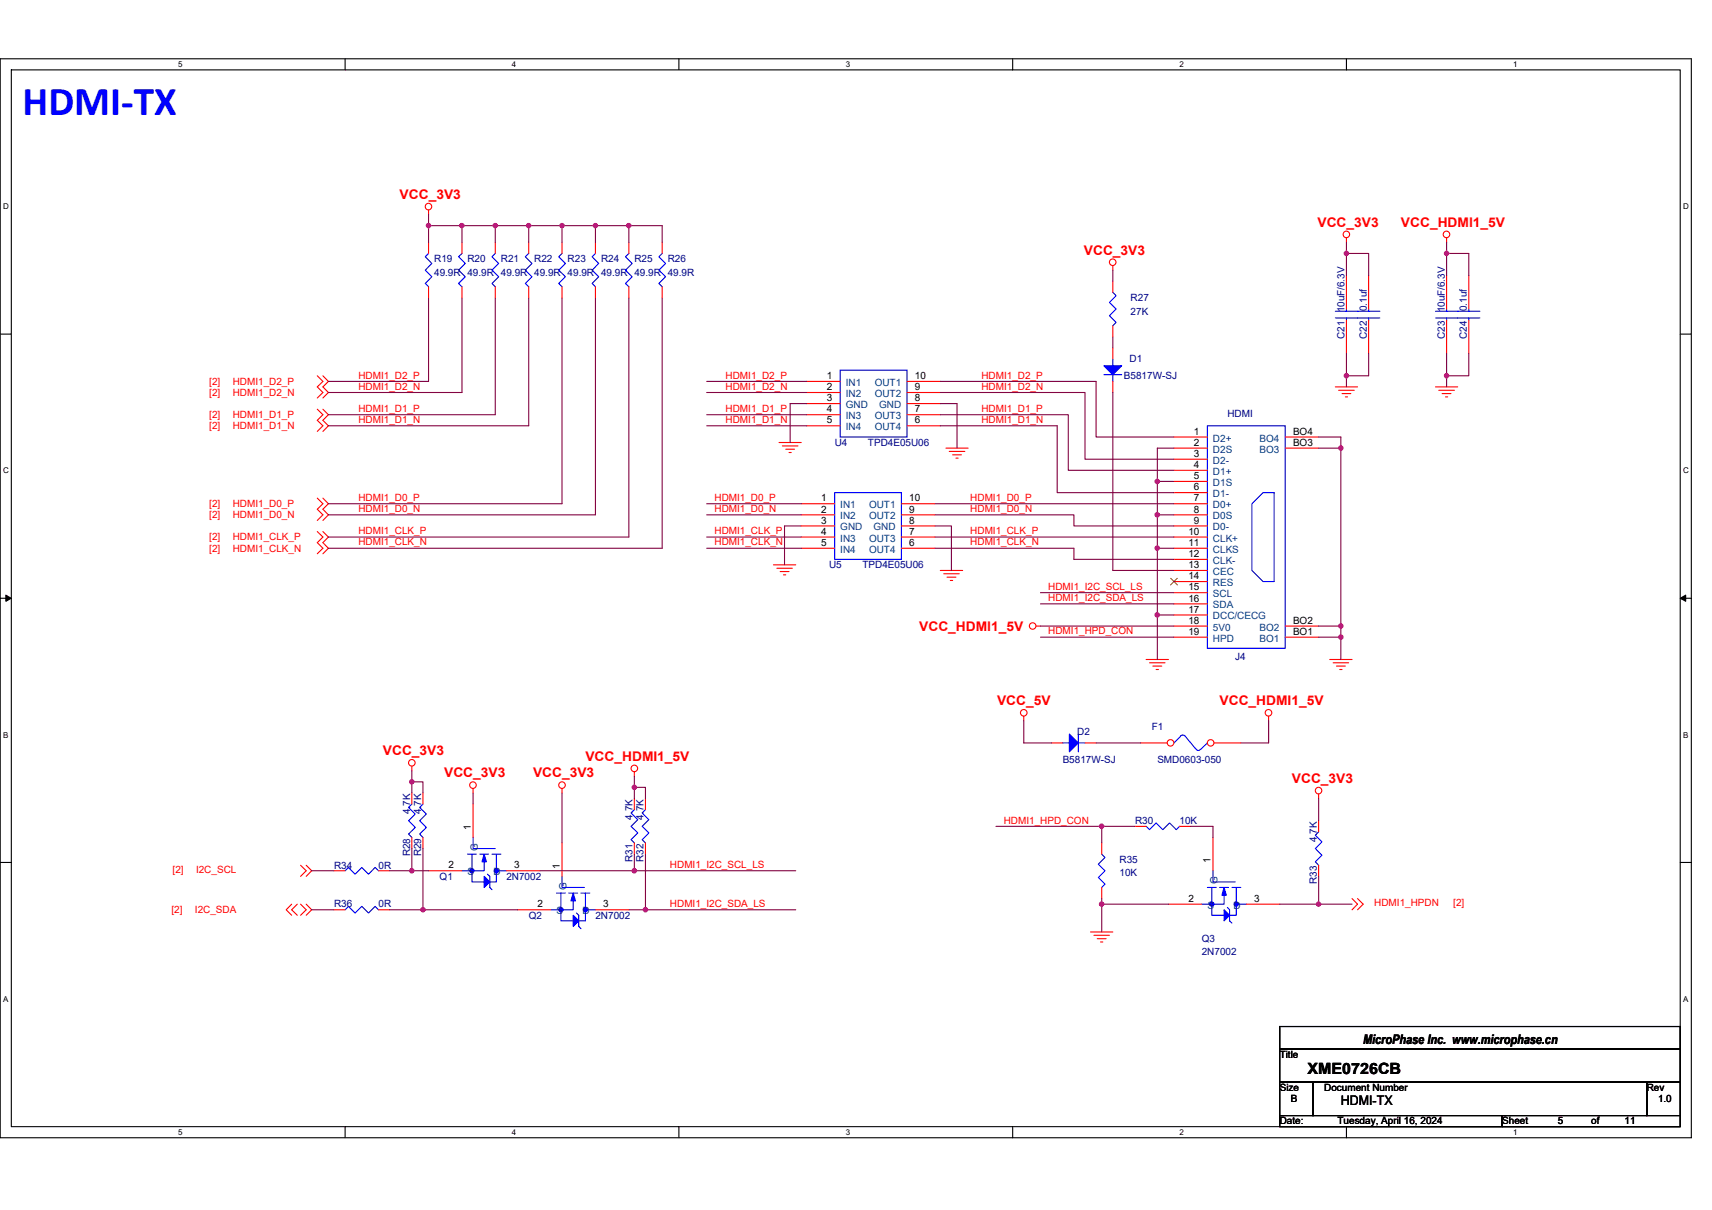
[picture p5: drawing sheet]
<svg xmlns="http://www.w3.org/2000/svg" width="297mm" height="210mm" viewBox="0 0 297 210" stroke-linecap="round" stroke-linejoin="round" font-family="sans-serif">
<path d="M0 10.2h293.5v187.2h-293.5zM2 12.1h289.5v183.4h-289.5z" fill="none" stroke="#000" stroke-width=".19"/>
<g fill="#fff">
<path d="M30.9 10.4h.8v1.6h-.8z"/>
<path d="M30.9 195.7h.8v1.6h-.8z"/>
</g>
<path d="M59.9 10.2v1.9M59.9 195.5v1.9" fill="none" stroke="#000" stroke-width=".19"/>
<g fill="#fff">
<path d="M88.8 10.4h.8v1.6h-.8z"/>
<path d="M88.8 195.7h.8v1.6h-.8z"/>
</g>
<path d="M117.8 10.2v1.9M117.8 195.5v1.9" fill="none" stroke="#000" stroke-width=".19"/>
<g fill="#fff">
<path d="M146.7 10.4h.8v1.6h-.8z"/>
<path d="M146.7 195.7h.8v1.6h-.8z"/>
</g>
<path d="M175.7 10.2v1.9M175.7 195.5v1.9" fill="none" stroke="#000" stroke-width=".19"/>
<g fill="#fff">
<path d="M204.7 10.4h.7v1.6h-.7z"/>
<path d="M204.7 195.7h.7v1.6h-.7z"/>
</g>
<path d="M233.6 10.2v1.9M233.6 195.5v1.9" fill="none" stroke="#000" stroke-width=".19"/>
<g fill="#fff">
<path d="M262.6 10.4h.7v1.6h-.7z"/>
<path d="M262.6 195.7h.7v1.6h-.7z"/>
<path d="M.5 35.1h1v1.5h-1z"/>
<path d="M292 35.1h1v1.5h-1z"/>
<path d="M.5 80.9h1v1.5h-1z"/>
<path d="M292 80.9h1v1.5h-1z"/>
</g>
<path d="M0 58h2M291.5 58h2" fill="none" stroke="#000" stroke-width=".19"/>
<g fill="#fff">
<path d="M.5 126.7h.9v1.6h-.9z"/>
<path d="M292 126.7h.9v1.6h-.9z"/>
</g>
<path d="M0 103.8h2M291.5 103.8h2" fill="none" stroke="#000" stroke-width=".19"/>
<path d="M1 103.3l1 .5-1 .6zM291.5 103.8l1-.5v1.1z" fill="#000" stroke="#000" stroke-width=".17"/>
<g fill="#fff">
<path d="M.5 172.6h.9v1.5h-.9z"/>
<path d="M292 172.6h.9v1.5h-.9z"/>
</g>
<path d="M0 149.7h2M291.5 149.7h2M222 178.1h69.5v3.9h-69.5zM222 182h69.5v5.8h-69.5zM222 187.8h5.8v5.8h-5.8zM222 193.6h38.6v1.9h-38.6zM227.8 187.8h57.9v5.8h-57.9zM260.6 193.6h30.9v1.9h-30.9zM285.7 187.8h5.8v5.8h-5.8z" fill="none" stroke="#000" stroke-width=".19"/>
<g fill="none" stroke="#f00" stroke-width=".19">
<path d="M74.4 36.4v.8M74.4 49.8v1.9M74.4 42.1v1.9M80.2 49.8v1.9M80.2 42.1v1.9M85.9 49.8v1.9M85.9 42.1v1.9M91.7 49.8v1.9M91.7 42.1v1.9M97.5 49.8v1.9M97.5 42.1v1.9M103.3 49.8v1.9"/>
<path d="M103.3 42.1v1.9M109.1 49.8v1.9M109.1 42.1v1.9M114.9 49.8v1.9M114.9 42.1v1.9M193.1 46.1v.8M193.1 48.8v1.9M193.1 56.5v2M233.6 41.3v.8M233.6 55.6v5.8M233.6 47.8v5.8M237.5 55.6v5.8"/>
<path d="M237.5 47.8v5.8M251 41.3v.8M251 55.6v5.8M251 47.8v5.8M254.8 55.6v5.8M254.8 47.8v5.8M55.1 71l.9 1-.9 .9 .9 1-.9 1M55.1 65.2l.9 1-.9 .9 .9 1-.9 1M56 71l1 1-1 .9 1 1-1 1M56 65.2l1 1-1 .9 1 1-1 1M135.2 76.8h3.8M135.7 77.4h2.7"/>
<path d="M136.3 78h1.6M136.9 78.5h.4M140 66.2h5.8M140 68.1h5.8M140 70h5.8M140 72h5.8M140 73.9h5.8M157.4 73.9h5.7M157.4 72h5.7M157.4 70h5.7M157.4 68.1h5.7M157.4 66.2h5.7"/>
<path d="M164.1 77.8h3.9M164.7 78.3h2.7M165.3 78.9h1.5M165.9 79.5h.3M193.1 66.2v1.9M193.1 60.4v1.9M203.7 75.8h5.8M203.7 77.8h5.8M203.7 79.7h5.8M223 77.8h5.8M223 75.8h5.8M231.7 67.1h3.8"/>
<path d="M232.3 67.7h2.7M232.9 68.3h1.5M233.4 68.9h.4M249.1 67.1h3.8M249.6 67.7h2.7M250.2 68.3h1.6M250.8 68.9h.4M55.1 86.4l.9 1-.9 1 .9 .9-.9 1M55.1 92.2l.9 1-.9 1 .9 .9-.9 1M56 86.4l1 1-1 1 1 .9-1 1M56 92.2l1 1-1 1 1 .9-1 1M134.2 98h3.9"/>
<path d="M134.8 98.6h2.7M135.4 99.2h1.5M135.9 99.8h.4M163.1 99h3.9M163.7 99.6h2.7M203.7 81.6h5.8M203.7 83.5h5.8M203.7 85.5h5.8M203.7 87.4h5.8M203.7 89.3h5.8M203.7 91.3h5.8M203.7 93.2h5.8"/>
<path d="M203.7 95.1h5.8M203.7 97.1h5.8M203.7 99h5.8M164.3 100.2h1.6M164.9 100.7h.4M179.8 108.6h.7M198.9 114.4h3.8M199.5 115h2.6M200 115.6h1.6M200.6 116.2h.4M203.7 100.9h5.8M203.7 102.8h5.8"/>
<path d="M203.7 104.8h5.8M203.7 106.7h5.8M203.7 108.6h5.8M203.7 110.6h5.8M223 110.6h5.8M223 108.6h5.8M230.7 114.4h3.9M231.3 115h2.7M231.9 115.6h1.5M232.4 116.2h.5M71.5 133v.8M71.5 137.6v1.9"/>
<path d="M82.1 136.8v.8M97.5 136.8v.8M110.1 133.9v.8M110.1 138.6v1.9M112 138.6v1.9M177.6 124.3v.8M182.5 128.9h1.9M188.3 128.9h1.9M220.1 124.3v.8M228.8 137.8v.8M50.6 156.9l-.9 1 .9 .9M51.6 156.9l-1 1 1 .9"/>
<path d="M52.2 156.9l.9 1-.9 .9M52.2 150.2l.9 .9-.9 1M53.1 156.9l1 1-1 .9M53.1 150.2l1 .9-1 1M58 157.9h1.9M58 151.1h1.9M65.7 157.9h1.9M65.7 151.1h1.9M71.5 145.3v2M89.8 157.9h5.8M97.5 146.3v5.8M103.3 157.9h5.8"/>
<path d="M110.1 146.3v1.9M112 146.3v1.9M202.7 156.9h5.8M210.5 145.3v5.8M216.2 156.9h5.8M228.8 150.2v1.9M228.8 142.4v2M234.6 155.9l.9 1-.9 1M235.5 155.9l1 1-1 1M189.2 161.7h3.9M189.8 162.3h2.7M190.4 162.9h1.5"/>
<path d="M190.9 163.5h.4"/>
<circle cx="74.3" cy="35.9" r=".57"/>
<circle cx="193.1" cy="45.5" r=".57"/>
<circle cx="233.6" cy="40.7" r=".57"/>
<circle cx="251" cy="40.7" r=".57"/>
<circle cx="179.2" cy="108.6" r=".57"/>
<circle cx="71.5" cy="132.4" r=".57"/>
<circle cx="82.1" cy="136.2" r=".57"/>
<circle cx="97.5" cy="136.2" r=".57"/>
<circle cx="110.1" cy="133.3" r=".57"/>
<circle cx="177.6" cy="123.7" r=".57"/>
<circle cx="220.1" cy="123.7" r=".57"/>
<circle cx="228.8" cy="137.2" r=".57"/>
</g>
<g fill="#00f" stroke="#00f" stroke-width=".19">
<path d="M99.5 158.8l.9 1-.9 1z" fill-rule="evenodd"/>
<path d="M99.5 155l.3 1.3h-.7z" fill-rule="evenodd"/>
<path d="M212.4 157.9l.9 .9-.9 1z" fill-rule="evenodd"/>
<path d="M212.4 154l.4 1.4h-.8z" fill-rule="evenodd"/>
<path d="M191.5 63.5h3.1l-1.5 1.5z" fill-rule="evenodd"/>
<path d="M185.5 127.4l1.6 1.5-1.6 1.6z" fill-rule="evenodd"/>
<circle cx="101.6" cy="157.9" r=".38"/>
<circle cx="97.3" cy="157.9" r=".38"/>
<circle cx="214.5" cy="156.9" r=".38"/>
<circle cx="210.2" cy="156.9" r=".38"/>
</g>
<g fill="none" stroke="#00f" stroke-width=".19">
<path d="M74.4 44l-.6 .6 1.1 1.1-1.1 1.2 1.1 1.1-1.1 1.2 .6 .6M80.2 44l-.6 .6 1.1 1.1-1.1 1.2 1.1 1.1-1.1 1.2 .6 .6M85.9 44l-.5 .6 1.1 1.1-1.1 1.2 1.1 1.1-1.1 1.2 .5 .6M91.7 44l-.6 .6 1.2 1.1-1.2 1.2 1.2 1.1-1.2 1.2 .6 .6M97.5 44l-.6 .6 1.2 1.1-1.2 1.2 1.2 1.1-1.2 1.2 .6 .6M103.3 44l-.6 .6 1.2 1.1-1.2 1.2 1.2 1.1-1.2 1.2 .6 .6M109.1 44l-.6 .6 1.2 1.1-1.2 1.2 1.2 1.1-1.2 1.2 .6 .6M114.9 44l-.6 .6 1.2 1.1-1.2 1.2 1.2 1.1-1.2 1.2 .6 .6M193.1 50.7l.6 .6-1.2 1.2 1.2 1.1-1.2 1.2 1.2 1.1-.6 .6M231.7 55.2h7.7M231.7 54h7.7M233.6 55.2v.4"/>
<path d="M233.6 53.6v.4M237.5 55.2v.4M237.5 53.6v.4M249.1 55.2h7.7M249.1 54h7.7M251 55.2v.4M251 53.6v.4M254.8 55.2v.4M254.8 53.6v.4M145.8 64.2h11.6v11.6h-11.6zM191.5 65h3.1M193.1 62.3v1.2"/>
<path d="M193.1 65v1.2M209.5 73.9h13.5v38.6h-13.5zM219.1 85.5h2v15.4h-2l-1.9-1.9v-11.6zM71.5 139.5l-.6 .6 1.1 1.2-1.1 1.1 1.1 1.2-1.1 1.1 .6 .6M184.4 128.9h1.1M187.1 128.9h1.2M187.1 127.4v3.1M204.8 127.7a.65 .65 0 0 1 .8 0M204.8 127.8l-1.1 1.1M205.6 127.8l2 2.3M207.6 130a.38 .38 0 0 0 .3 .2 .38 .38 0 0 0 .4-.2M209.5 128.9l-1.2 1.2"/>
<path d="M59.9 157.9l.5-.6 1.2 1.2 1.2-1.2 1.1 1.2 1.2-1.2 .6 .6M59.9 151.1l.5-.6 1.2 1.2 1.2-1.2 1.1 1.2 1.2-1.2 .6 .6M96.6 155h1.5M97.3 155v4.8h2.2M97.5 152.1v1.9h3.9M98.7 155h1.5M99.5 155.9v2h-3.9M100 158.5l.4 .3v2l.4 .4M100.8 155h1.5M101.6 155v4.8h-1.2M101.6 157.9h1.7M110.1 140.5l-.6 .6 1.2 1.1-1.2 1.2 1.2 1.1-1.2 1.2 .6 .6"/>
<path d="M112 140.5l-.6 .6 1.2 1.1-1.2 1.2 1.2 1.1-1.2 1.2 .6 .6M209.5 154h1.5M210.2 154v4.8h2.2M210.5 151.1v2h3.8M211.6 154h1.5M212.4 155v1.9h-3.9M213 157.5l.3 .4v1.9l.4 .4M213.7 154h1.6M214.5 156.9h1.7M214.5 154v4.8h-1.2M228.8 144.4l-.6 .5 1.2 1.2-1.2 1.2 1.2 1.1-1.2 1.2 .6 .6"/>
</g>
<path d="M203.1 100.4l1.2 1.1M204.3 100.4l-1.2 1.1" fill="none" stroke="#804000" stroke-width=".17"/>
<circle cx="203.1" cy="128.9" r=".57" fill="#fff" stroke="#f00" stroke-width=".19"/>
<path d="M197.9 128.9h4.6" fill="none" stroke="#f00" stroke-width=".19"/>
<circle cx="210.1" cy="128.9" r=".57" fill="#fff" stroke="#f00" stroke-width=".19"/>
<g fill="none" stroke="#f00" stroke-width=".19">
<path d="M139 87.4h5.8M139 89.3h5.8M139 91.3h5.8M139 93.2h5.8M139 95.1h5.8M156.4 95.1h5.8M156.4 93.2h5.8M156.4 91.3h5.8M156.4 89.3h5.8M156.4 87.4h5.8M73.4 137.6v1.9M82.1 139.5v5.8"/>
<path d="M210.6 128.9h4.7M73.4 145.3v2M74.4 151.1h5.8M87.9 151.1h5.8M191.2 146.3v1.9M191.2 154v1.9M196.9 143.4h2M204.7 143.4h1.9"/>
</g>
<g fill="#00f" stroke="#00f" stroke-width=".19">
<path d="M84 152.1l1 1-1 .9z" fill-rule="evenodd"/>
<path d="M84 148.2l.4 1.4h-.8z" fill-rule="evenodd"/>
<circle cx="86.1" cy="151.1" r=".38"/>
<circle cx="81.9" cy="151.1" r=".38"/>
</g>
<g fill="none" stroke="#00f" stroke-width=".19">
<path d="M144.8 85.5h11.6v11.6h-11.6zM73.4 139.5l-.6 .6 1.2 1.2-1.2 1.1 1.2 1.2-1.2 1.1 .6 .6M81.1 148.2h1.6M81.9 148.2v4.9h2.1M82.1 145.3v2h3.8M83.2 148.2h1.6M84 149.2v1.9h-3.8M84.6 151.7l.4 .4v1.9l.4 .4M85.4 148.2h1.5M86.1 148.2v4.9h-1.1M86.1 151.1h1.8M191.2 148.2l.5 .6-1.1 1.2 1.1 1.1-1.1 1.2 1.1 1.1-.5 .6"/>
<path d="M198.9 143.4l.5 .6 1.2-1.2 1.2 1.2 1.1-1.2 1.2 1.2 .6-.6"/>
</g>
<g fill="none" stroke="#800040" stroke-width=".19">
<path d="M74.4 39.2v2.9M74.4 37.2v2M74.4 39.2h5.8M80.2 39.2v2.9M80.2 39.2h5.7M85.9 39.2v2.9M85.9 39.2h5.8M91.7 39.2v2.9M91.7 39.2h5.8M97.5 39.2v2.9M97.5 39.2h5.8M103.3 39.2h5.8"/>
<path d="M103.3 39.2v2.9M109.1 39.2h5.8v2.9M109.1 39.2v2.9M74.4 51.7v14.5h-17.4M80.2 51.7v16.4h-23.2M85.9 51.7v20.3h-28.9M91.7 51.7v22.2h-34.7M97.5 51.7v35.7h-40.5M103.3 51.7v37.6h-46.3M109.1 51.7v41.5h-52.1M114.9 51.7v43.4h-57.9M193.1 58.5v1.9"/>
<path d="M193.1 46.9v1.9M233.6 44h3.9v3.8M233.6 44v3.8M233.6 42.1v1.9M251 44h3.8v3.8M251 44v3.8M251 42.1v1.9M122.6 66.2h17.4M122.6 73.9h17.4M122.6 72h17.4M122.6 68.1h17.4M140 70h-2.9v6.8"/>
<path d="M163.1 68.1h25.2v11.6h15.4M163.1 72h22.3v9.6h18.3M163.1 73.9h20.3v11.6h20.3M163.1 66.2h27.1v9.6h13.5M163.1 70h2.9v7.8M193.1 68.1v30.9h10.6M203.7 77.8h-2.9v5.7M228.8 77.8h3.8M228.8 75.8h3.8v2M232.6 77.8v30.8M233.6 61.4v3.8M233.6 65.2v1.9"/>
<path d="M237.5 61.4v3.8h-3.9M251 65.2v1.9M251 61.4v3.8M254.8 61.4v3.8h-3.8M122.6 93.2h16.4M122.6 89.3h16.4M122.6 87.4h16.4M122.6 95.1h16.4M139 91.3h-2.9v6.7M162.2 87.4h41.5M162.2 93.2h41.5M162.2 89.3h24.1v2h17.4"/>
<path d="M162.2 95.1h24.1v2h17.4M162.2 91.3h2.9v7.7M200.8 95.1h2.9M200.8 83.5h2.9M200.8 89.3h2.9M200.8 95.1v11.6M200.8 83.5v5.8M200.8 89.3v5.8M180.5 104.8h23.2M180.5 102.8h23.2M180.5 108.6h23.2M180.5 110.6h23.2"/>
<path d="M200.8 106.7h2.9M200.8 106.7v7.7M228.8 108.6h3.8M228.8 110.6h3.8M232.6 108.6v2M232.6 110.6v3.8M71.5 135.7v1.9M71.5 133.8v1.9M71.5 135.7h1.9v1.9M82.1 137.6v1.9M97.5 137.6v8.7M110.1 136.6h1.9v2"/>
<path d="M110.1 134.7v1.9M110.1 136.6v2M177.6 125.1v3.8h4.9M190.2 128.9h7.7M220.1 125.1v3.8h-4.8M228.8 138.6v3.8M54.1 151.1h3.9M54.1 157.9h3.9M67.6 157.9h5.8M67.6 151.1h3.9M71.5 147.3v3.8M71.5 151.1h2.9"/>
<path d="M73.4 157.9h16.4M73.4 147.3v10.6M93.7 151.1h16.4M109.1 157.9h2.9M110.1 148.2v2.9M110.1 151.1h28M112 148.2v9.7M112 157.9h26.1M172.8 143.4h18.4M191.2 155.9v1M191.2 156.9v4.8M191.2 143.4v2.9"/>
<path d="M191.2 143.4h5.7M191.2 156.9h11.5M206.6 143.4h3.9v1.9M222 156.9h12.6M228.8 152.1v4.8"/>
</g>
<g fill="#f0f" stroke="#f0f" stroke-width=".19">
<circle cx="200.8" cy="83.5" r=".38"/>
<circle cx="200.8" cy="106.7" r=".38"/>
<circle cx="200.8" cy="95.1" r=".38"/>
<circle cx="200.8" cy="89.3" r=".38"/>
<circle cx="232.6" cy="108.6" r=".38"/>
<circle cx="232.6" cy="77.8" r=".38"/>
<circle cx="232.6" cy="110.6" r=".38"/>
<circle cx="191.1" cy="143.4" r=".38"/>
<circle cx="228.8" cy="156.9" r=".38"/>
<circle cx="191.1" cy="156.9" r=".38"/>
<circle cx="251" cy="65.2" r=".38"/>
<circle cx="233.6" cy="44" r=".38"/>
<circle cx="233.6" cy="65.2" r=".38"/>
<circle cx="251" cy="44" r=".38"/>
<circle cx="71.4" cy="135.7" r=".38"/>
<circle cx="71.4" cy="151.1" r=".38"/>
<circle cx="73.4" cy="157.9" r=".38"/>
<circle cx="112" cy="157.9" r=".38"/>
<circle cx="110" cy="151.1" r=".38"/>
<circle cx="110" cy="136.6" r=".38"/>
<circle cx="109.1" cy="39.1" r=".38"/>
<circle cx="80.1" cy="39.1" r=".38"/>
<circle cx="74.3" cy="39.1" r=".38"/>
<circle cx="91.7" cy="39.1" r=".38"/>
<circle cx="97.5" cy="39.1" r=".38"/>
<circle cx="103.3" cy="39.1" r=".38"/>
<circle cx="85.9" cy="39.1" r=".38"/>
</g>
<text font-size="7.1" fill="#00f" x="3.9" y="19.9">HDMI‐TX</text>
<text font-size="2.7" x="226.9" y="186.4">XME0726CB</text>
<g font-size="2.3" fill="#f00">
<text x="69.3" y="34.5">VCC_3V3</text>
<text x="228.6" y="39.4">VCC_3V3</text>
<text x="243.1" y="39.4">VCC_HDMI1_5V</text>
<text x="188.1" y="44.2">VCC_3V3</text>
<text x="159.5" y="109.4">VCC_HDMI1_5V</text>
<text x="173" y="122.4">VCC_5V</text>
<text x="211.6" y="122.4">VCC_HDMI1_5V</text>
<text x="66.4" y="131.1">VCC_3V3</text>
<text x="77.1" y="134.9">VCC_3V3</text>
<text x="92.5" y="134.9">VCC_3V3</text>
<text x="101.6" y="132">VCC_HDMI1_5V</text>
<text x="224.2" y="135.9">VCC_3V3</text>
</g>
<g font-size="2.3">
<text x="236.5" y="181.1">MicroPhase Inc. www.microphase.cn</text>
<text x="232.6" y="191.8">HDMI-TX</text>
</g>
<g font-size="1.7" fill="#000080">
<text x="75.3" y="45.5">R19</text>
<text x="75.3" y="47.8">49.9R 49.9R 49.9R 49.9R 49.9R 49.9R 49.9R 49.9R</text>
<text x="81.1" y="45.5">R20</text>
<text x="86.9" y="45.5">R21</text>
<text x="92.7" y="45.5">R22</text>
<text x="98.5" y="45.5">R23</text>
<text x="104.3" y="45.5">R24</text>
<text x="110.1" y="45.5">R25</text>
<text x="115.9" y="45.5">R26</text>
<text x="196.2" y="52.3">R27</text>
<text x="196.2" y="54.6">27K</text>
<text x="233.3" y="58.8" transform="rotate(-90 233.3 58.8)">C21</text>
<text x="233.3" y="54.2" transform="rotate(-90 233.3 54.2)">10uF/6.3V</text>
<text x="237.1" y="58.8" transform="rotate(-90 237.1 58.8)">C22</text>
<text x="237.1" y="54" transform="rotate(-90 237.1 54)">0.1uf</text>
<text x="250.7" y="58.8" transform="rotate(-90 250.7 58.8)">C23</text>
<text x="250.7" y="54.2" transform="rotate(-90 250.7 54.2)">10uF/6.3V</text>
<text x="254.5" y="58.8" transform="rotate(-90 254.5 58.8)">C24</text>
<text x="254.5" y="54" transform="rotate(-90 254.5 54)">0.1uf</text>
<text x="195" y="65.8">B5817W-SJ</text>
<text x="196" y="62.9">D1</text>
<text x="144.8" y="77.4">U4</text>
<text x="150.6" y="77.4">TPD4E05U06</text>
<text x="213" y="72.3">HDMI</text>
<text x="143.8" y="98.6">U5</text>
<text x="149.6" y="98.6">TPD4E05U06</text>
<text x="214.3" y="114.4">J4</text>
<text x="186.9" y="127.6">D2</text>
<text x="199.8" y="126.6">F1</text>
<text x="184.4" y="132.4">B5817W-SJ</text>
<text x="200.8" y="132.4">SMD0603-050</text>
<text x="71.1" y="141.3" transform="rotate(-90 71.1 141.3)">4.7K</text>
<text x="73.1" y="141.3" transform="rotate(-90 73.1 141.3)">4.7K</text>
<text x="109.7" y="142.2" transform="rotate(-90 109.7 142.2)">4.7K</text>
<text x="111.7" y="142.2" transform="rotate(-90 111.7 142.2)">4.7K</text>
<text x="196.9" y="143">R30</text>
<text x="204.7" y="143">10K</text>
<text x="71.1" y="148.6" transform="rotate(-90 71.1 148.6)">R28</text>
<text x="73.1" y="148.6" transform="rotate(-90 73.1 148.6)">R29</text>
<text x="109.7" y="149.6" transform="rotate(-90 109.7 149.6)">R31</text>
<text x="111.7" y="149.6" transform="rotate(-90 111.7 149.6)">R32</text>
<text x="194.2" y="149.8">R35</text>
<text x="228.5" y="146.1" transform="rotate(-90 228.5 146.1)">4.7K</text>
<text x="58" y="150.7">R34</text>
<text x="65.7" y="150.7">0R</text>
<text x="76.3" y="152.7">Q1</text>
<text x="87.9" y="152.7">2N7002</text>
<text x="194.2" y="152.1">10K</text>
<text x="228.5" y="153.4" transform="rotate(-90 228.5 153.4)">R33</text>
<text x="58" y="157.5">R36</text>
<text x="65.7" y="157.5">0R</text>
<text x="91.7" y="159.4">Q2</text>
<text x="103.3" y="159.4">2N7002</text>
<text x="208.5" y="163.5">Q3</text>
<text x="208.5" y="165.8">2N7002</text>
</g>
<g font-size="1.7" fill="#f00">
<text x="62.2" y="65.7">HDMI1_D2_P</text>
<text x="125.9" y="65.7">HDMI1_D2_P</text>
<text x="170.3" y="65.7">HDMI1_D2_P</text>
<text x="36.3" y="68.7">[2]</text>
<text x="36.3" y="66.8">[2]</text>
<text x="40.4" y="68.7">HDMI1_D2_N</text>
<text x="40.4" y="66.8">HDMI1_D2_P</text>
<text x="62.2" y="71.5">HDMI1_D1_P</text>
<text x="62.2" y="67.6">HDMI1_D2_N</text>
<text x="125.9" y="67.6">HDMI1_D2_N</text>
<text x="125.9" y="71.5">HDMI1_D1_P</text>
<text x="170.3" y="67.6">HDMI1_D2_N</text>
<text x="170.3" y="71.5">HDMI1_D1_P</text>
<text x="36.3" y="72.6">[2]</text>
<text x="36.3" y="74.5">[2]</text>
<text x="40.4" y="72.6">HDMI1_D1_P</text>
<text x="40.4" y="74.5">HDMI1_D1_N</text>
<text x="62.2" y="73.4">HDMI1_D1_N</text>
<text x="125.9" y="73.4">HDMI1_D1_N</text>
<text x="170.3" y="73.4">HDMI1_D1_N</text>
<text x="36.3" y="89.9">[2]</text>
<text x="36.3" y="88">[2]</text>
<text x="40.4" y="89.9">HDMI1_D0_N</text>
<text x="40.4" y="88">HDMI1_D0_P</text>
<text x="62.2" y="88.9">HDMI1_D0_N</text>
<text x="62.2" y="86.9">HDMI1_D0_P</text>
<text x="124" y="88.9">HDMI1_D0_N</text>
<text x="124" y="86.9">HDMI1_D0_P</text>
<text x="168.4" y="86.9">HDMI1_D0_P</text>
<text x="168.4" y="88.9">HDMI1_D0_N</text>
<text x="36.3" y="95.7">[2]</text>
<text x="36.3" y="93.8">[2]</text>
<text x="40.4" y="95.7">HDMI1_CLK_N</text>
<text x="40.4" y="93.8">HDMI1_CLK_P</text>
<text x="62.2" y="94.7">HDMI1_CLK_N</text>
<text x="62.2" y="92.7">HDMI1_CLK_P</text>
<text x="124" y="92.7">HDMI1_CLK_P</text>
<text x="124" y="94.7">HDMI1_CLK_N</text>
<text x="168.4" y="92.7">HDMI1_CLK_P</text>
<text x="168.4" y="94.7">HDMI1_CLK_N</text>
<text x="181.9" y="104.3">HDMI1_I2C_SDA_LS</text>
<text x="181.9" y="102.4">HDMI1_I2C_SCL_LS</text>
<text x="181.9" y="110.1">HDMI1_HPD_CON</text>
<text x="174.2" y="142.9">HDMI1_HPD_CON</text>
<text x="29.9" y="151.5">[2]</text>
<text x="34" y="151.5">I2C_SCL</text>
<text x="116.2" y="150.6">HDMI1_I2C_SCL_LS</text>
<text x="29.8" y="158.5">[2]</text>
<text x="33.8" y="158.5">I2C_SDA</text>
<text x="116.2" y="157.4">HDMI1_I2C_SDA_LS</text>
<text x="238.4" y="157.3">HDMI1_HPDN</text>
<text x="252.2" y="157.3">[2]</text>
</g>
<g font-size="1.7">
<text x="143.4" y="65.8">1</text>
<text x="158.7" y="65.8">10</text>
<text x="143.4" y="67.7">2</text>
<text x="143.4" y="69.6">3</text>
<text x="143.4" y="71.6">4</text>
<text x="158.7" y="69.6">8</text>
<text x="158.7" y="71.6">7</text>
<text x="158.7" y="67.7">9</text>
<text x="143.4" y="73.5">5</text>
<text x="158.7" y="73.5">6</text>
<text x="207.2" y="75.4">1</text>
<text x="207.2" y="77.4">2</text>
<text x="224.3" y="77.4">BO3</text>
<text x="224.3" y="75.4">BO4</text>
<text x="207.2" y="79.3">3</text>
<text x="207.2" y="81.2">4</text>
<text x="207.2" y="83.1">5</text>
<text x="142.5" y="87">1</text>
<text x="142.5" y="88.9">2</text>
<text x="157.8" y="88.9">9</text>
<text x="157.8" y="87">10</text>
<text x="207.2" y="85.1">6</text>
<text x="207.2" y="87">7</text>
<text x="207.2" y="88.9">8</text>
<text x="142.5" y="90.9">3</text>
<text x="142.5" y="92.8">4</text>
<text x="142.5" y="94.7">5</text>
<text x="157.8" y="90.9">8</text>
<text x="157.8" y="94.7">6</text>
<text x="157.8" y="92.8">7</text>
<text x="206.2" y="92.8">10</text>
<text x="206.2" y="94.7">11</text>
<text x="207.2" y="90.9">9</text>
<text x="206.2" y="96.7">12</text>
<text x="206.2" y="98.6">13</text>
<text x="206.2" y="100.5">14</text>
<text x="206.2" y="102.4">15</text>
<text x="206.2" y="104.4">16</text>
<text x="206.2" y="106.3">17</text>
<text x="206.2" y="108.2">18</text>
<text x="206.2" y="110.2">19</text>
<text x="224.3" y="110.2">BO1</text>
<text x="224.3" y="108.2">BO2</text>
<text x="81.7" y="144" transform="rotate(-90 81.7 144)">1</text>
<text x="210.1" y="149.8" transform="rotate(-90 210.1 149.8)">1</text>
<text x="77.8" y="150.7">2</text>
<text x="89.2" y="150.7">3</text>
<text x="97.1" y="150.7" transform="rotate(-90 97.1 150.7)">1</text>
<text x="93.3" y="157.5">2</text>
<text x="104.7" y="157.5">3</text>
<text x="206.2" y="156.5">2</text>
<text x="217.6" y="156.5">3</text>
<text x="222" y="183.6">Title</text>
<text x="222" y="189.3">Size</text>
<text x="224" y="191.3">B</text>
<text x="229.8" y="189.3">Document Number</text>
<text x="285.7" y="189.3">Rev</text>
<text x="287.7" y="191.3">1.0</text>
<text x="222" y="195.1">Date:</text>
<text x="232.1" y="195.1">Tuesday, April 16, 2024</text>
<text x="260.6" y="195.1">Sheet</text>
<text x="270.3" y="195.1">5</text>
<text x="276.1" y="195.1">of</text>
<text x="281.9" y="195.1">11</text>
</g>
<g font-size="1.7" fill="#004080">
<text x="146.7" y="67">IN1</text>
<text x="146.7" y="68.9">IN2</text>
<text x="146.7" y="70.8">GND</text>
<text x="151.8" y="68.9">OUT2</text>
<text x="151.8" y="67">OUT1</text>
<text x="152.5" y="70.8">GND</text>
<text x="146.7" y="72.7">IN3</text>
<text x="146.7" y="74.7">IN4</text>
<text x="151.8" y="74.7">OUT4</text>
<text x="151.8" y="72.7">OUT3</text>
<text x="210.5" y="76.6">D2+</text>
<text x="218.5" y="76.6">BO4</text>
<text x="210.5" y="78.5">D2S</text>
<text x="210.5" y="80.5">D2-</text>
<text x="210.5" y="82.4">D1+</text>
<text x="218.5" y="78.5">BO3</text>
<text x="145.8" y="88.2">IN1</text>
<text x="150.8" y="88.2">OUT1</text>
<text x="210.5" y="84.3">D1S</text>
<text x="210.5" y="86.3">D1-</text>
<text x="210.5" y="88.2">D0+</text>
<text x="145.8" y="90.1">IN2</text>
<text x="145.8" y="92.1">GND</text>
<text x="145.8" y="94">IN3</text>
<text x="145.8" y="95.9">IN4</text>
<text x="150.8" y="95.9">OUT4</text>
<text x="150.8" y="94">OUT3</text>
<text x="150.8" y="90.1">OUT2</text>
<text x="151.6" y="92.1">GND</text>
<text x="210.5" y="90.1">D0S</text>
<text x="210.5" y="92.1">D0-</text>
<text x="210.5" y="94">CLK+</text>
<text x="210.5" y="95.9">CLKS</text>
<text x="210.5" y="97.9">CLK-</text>
<text x="210.5" y="99.8">CEC</text>
<text x="210.5" y="101.7">RES</text>
<text x="210.5" y="103.6">SCL</text>
<text x="210.5" y="105.6">SDA</text>
<text x="210.5" y="107.5">DCC/CECG</text>
<text x="210.5" y="109.4">5V0</text>
<text x="210.5" y="111.4">HPD</text>
<text x="218.5" y="111.4">BO1</text>
<text x="218.5" y="109.4">BO2</text>
<text x="82.9" y="147.6" transform="rotate(-90 82.9 147.6)">G</text>
<text x="81.1" y="151.9">S</text>
<text x="85.6" y="151.9">D</text>
<text x="98.3" y="154.4" transform="rotate(-90 98.3 154.4)">G</text>
<text x="211.3" y="153.4" transform="rotate(-90 211.3 153.4)">G</text>
<text x="96.6" y="158.7">S</text>
<text x="101.1" y="158.7">D</text>
<text x="209.5" y="157.7">S</text>
<text x="214" y="157.7">D</text>
</g>
<g font-size="1.4">
<text x="30.9" y="11.7">5</text>
<text x="88.8" y="11.7">4</text>
<text x="146.7" y="11.7">3</text>
<text x="204.7" y="11.7">2</text>
<text x="262.6" y="11.7">1</text>
<text x=".5" y="36.3">D</text>
<text x="292" y="36.3">D</text>
<text x=".5" y="82.1">C</text>
<text x="292" y="82.1">C</text>
<text x=".5" y="128">B</text>
<text x="292" y="128">B</text>
<text x=".5" y="173.8">A</text>
<text x="292" y="173.8">A</text>
<text x="30.9" y="197">5</text>
<text x="88.8" y="197">4</text>
<text x="146.7" y="197">3</text>
<text x="204.7" y="197">2</text>
<text x="262.6" y="197">1</text>
</g>
</svg>
